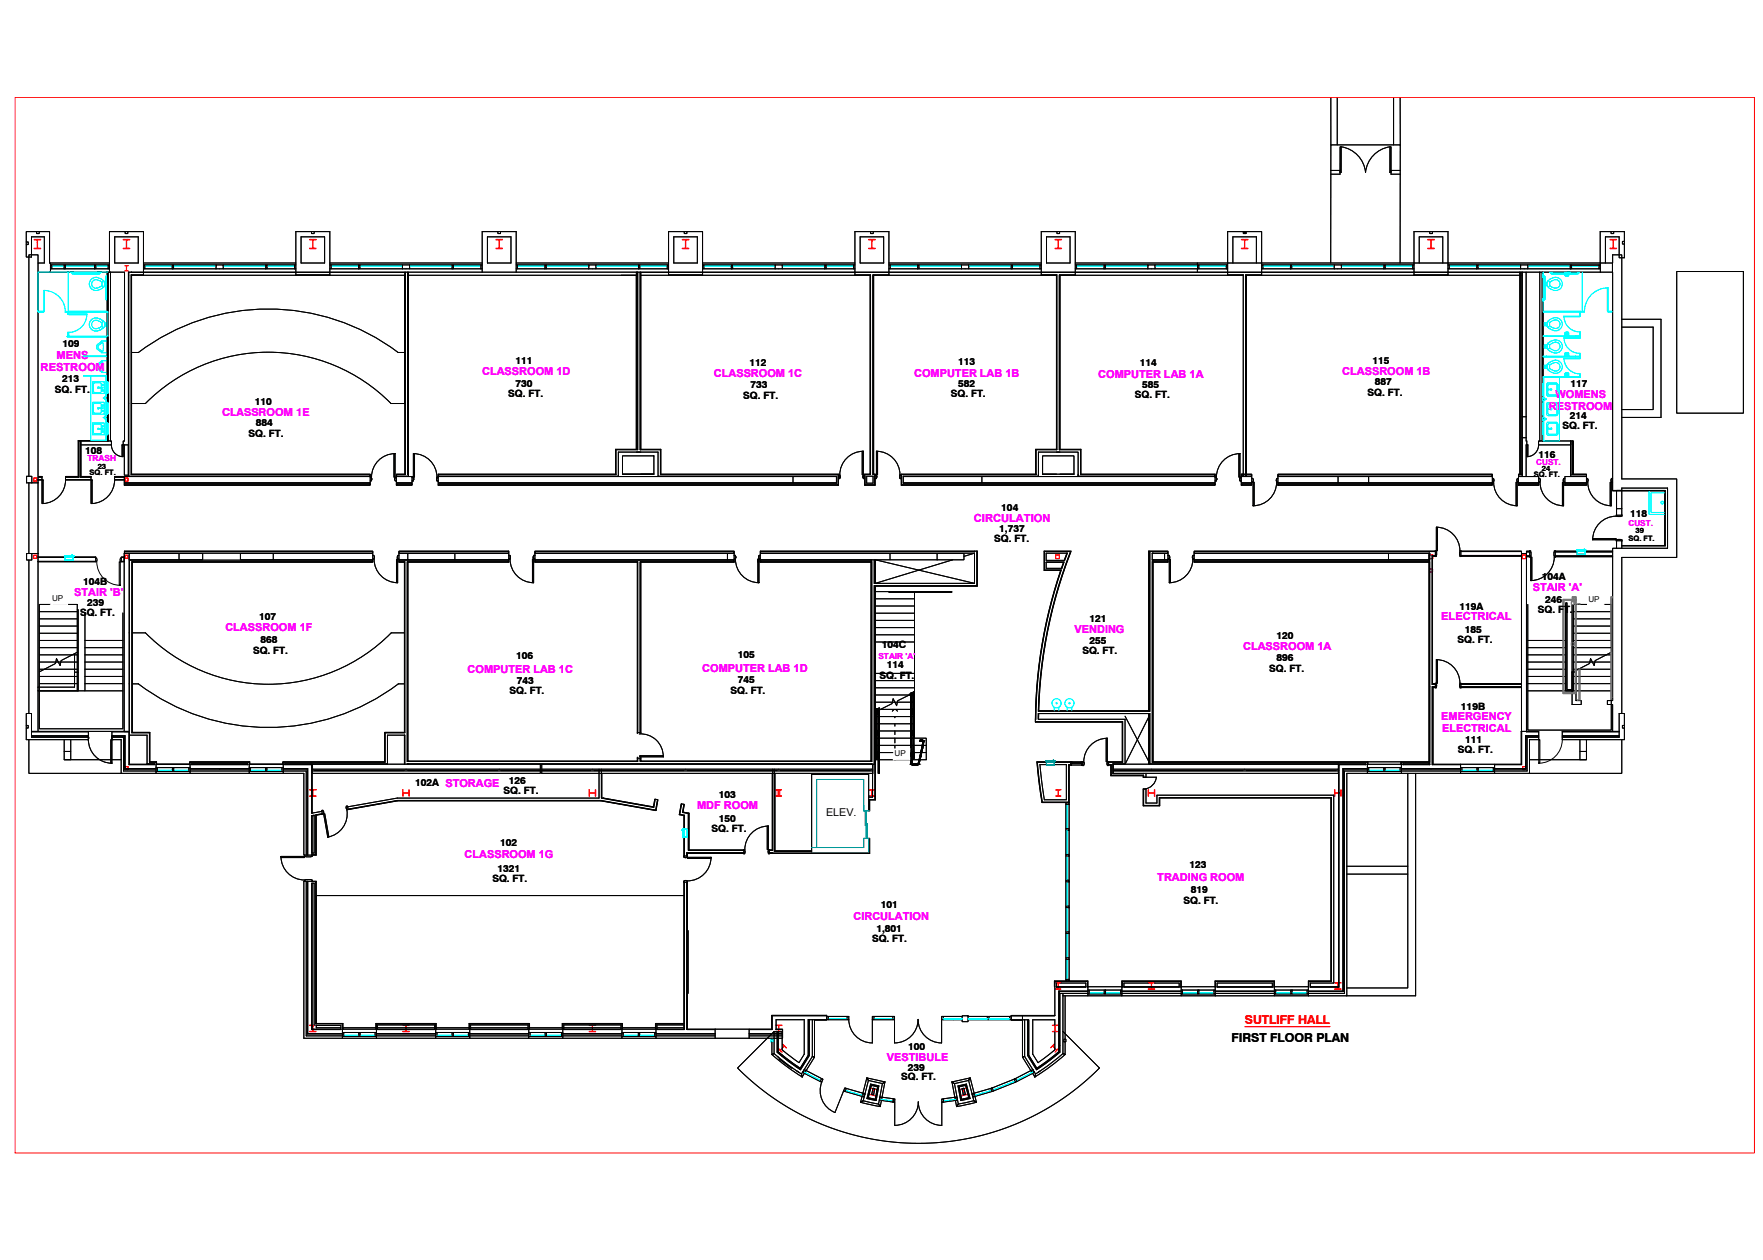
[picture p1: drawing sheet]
<svg xmlns="http://www.w3.org/2000/svg" width="1067mm" height="762mm" viewBox="0 0 1067 762" stroke-linecap="round" stroke-linejoin="round" font-family="sans-serif">
<!-- layer: 1ST-FL -->
<g fill="none" stroke="#000" stroke-width=".61">
<path d="M805 59v29M809 59v29M843 59v29M847 59v29M811 89h1v15h-1zM812 89a17 17 0 0 1 14 15M841 89a17 17 0 0 0-15 15M841 89h1v15h-1zM805 103h6v2h-6M847 103h-5v2h5M16 146v2M22 140v1h2v-1"/>
<path d="M22 140h-6v6h1v2h-1v7h3v-12h8v16h-4v6M22 140h2M23 159v-5h-6v134M24 140h6v19h1v6h-8M31 159h35M69 143h15v16h-15zM76 140h1M87 159h92M182 143h14v16h-14zM189 140h1M200 159h92M295 143h14v16h-14z"/>
<path d="M301 140h2M312 159h93M408 143h14v16h-14zM414 140h2M425 159h92M520 143h15v16h-15zM527 140h1M538 159h92M630 140h10v1h1v-1h10M630 140h11M630 140v25M633 143h14v16h-14z"/>
<path d="M640 140v1h1v-1h10M651 140v25M651 159h325M725 159v1h-26M746 159v-16h14v16M752 141h2M752 140h2M805 159v-71h42v71M856 140h9v1h2v-1h9M856 140h9v1h2v-1M856 140v25M859 159v-16h14v16"/>
<path d="M865 140h11M876 140v25M968 159v-19h7v1h1v-1h7v6h-1v2h1v8h-3v-13h-9v16M968 159v6M975 140h1M983 146v2M23 165v123M31 165h44v102v2h3v-104h167M31 160v3M31 163h8M31 160h8M31 161h.1"/>
<path d="M39 160h1v3h-1zM39 161h.1M40 163h17M40 160h17M40 161h.1M57 160h1v3h-1zM57 161h.1M58 163h8M58 160h7M58 161h.1M65 165v102M65 165v66"/>
<path d="M65 161h.1M66 165v-25h10v1h1v-1h10v25M66 160h-1v3M67 165v102M78 166h.1M78 165v123h146v-1h-144v-121h7v-1h-7M79 165h1M80 165h.1M87 166h-8v121h145M87 160h1v3h-1M87 166h92M87 165h92"/>
<path d="M88 163h16M88 160h16M88 161h.1M104 160h1v3h-1zM104 161h.1M105 163h28M105 160h26M105 161h.1M131 163v-3h4v3h-2M131 161h.1M135 163h26M135 160h26"/>
<path d="M135 161h.1M161 160h1v3h-1zM161 161h.1M162 163h17M162 160h16M162 161h.1M178 161h.1M179 165v-25h10v1h1v-1h10v25M179 165h21v1h-21zM179 160h-1v3M179 166h21M200 160v3"/>
<path d="M200 166h45M200 165h45M200 163h17M200 160h17M200 161h.1M217 160h1v3h-1zM217 161h.1M218 163h28M218 160h26M218 161h.1M244 163v-3h4v3h-2M244 161h.1"/>
<path d="M245 166v78h-8a104 104 0 0 0-149 0h-8M245 165v122h-5M247 165v122M247 165h-2v122h-5v1h7M247 166h138M248 163h26M248 160h26M248 161h.1M274 160v3zM274 161h.1M274 163h18M274 160h17"/>
<path d="M291 161h.1M292 165v-25h9v1h2v-1h9v25M292 160h-1v3M312 160h1v3h-1M313 163h17M313 160h17M313 161h.1M330 160h1v3h-1zM330 161h.1M331 163h30v-3h-5v3M331 160h25M331 161h.1"/>
<path d="M356 161h.1M361 163h25M361 160h25M361 161h.1M385 166h.1M385 165h-138v123h2v4h-9v-4h7M385 165h1M385 165v107M386 165h2v1M386 165v107h-14v15M386 165v107h-13v15h-108M386 160h1v3h-1z"/>
<path d="M386 161h.1M387 163h18M387 160h17M387 161h.1M387 165v107h13v15h107M388 165v107h12v15M388 165h532M388 165h17M404 161h.1M405 165v-25h9v1h2v-1h9v25M405 166v-1h20v1M405 160h-1v3"/>
<path d="M405 166h20M425 160h1v3h-1M425 165h92M426 163h17M426 160h17M426 161h.1M443 160v3zM443 161h.1M443 163h30v-3h-4v3M443 160h26M469 161h.1M473 163h26"/>
<path d="M473 160h26M473 161h.1M499 160h1v3h-1zM499 161h.1M500 163h17M500 160h17M500 161h.1M517 161h.1M517 165v-25h10v1h1v-1h10v25M517 166h10v121h-4M517 166v-1h21v1M517 160v3"/>
<path d="M528 166v121M538 166h-10v121h2M538 160h1v3h-1M538 165h92M539 163h16M539 160h16M539 161h.1M555 160h1v3h-1zM555 161h.1M556 163h30v-3h-4v3M556 160h26M556 161h.1"/>
<path d="M582 161h.1M586 163h26M586 160h26M586 161h.1M612 160h1v3h-1zM612 161h.1M613 163h17M613 160h16M613 161h.1M629 161h.1M630 166h10v106h-13v15h-82M630 166v-1h21v1"/>
<path d="M630 160h-1v3M641 166v106h13v15h81M651 160v3M651 166h-10v106M651 165h92M651 161h.1M651 163h17M651 160h17M668 160h1v3h-1zM668 161h.1M669 163h30v-3h-4v3M669 161h.1"/>
<path d="M669 160h26M695 161h.1M699 161h.1M699 163h26M725 163v2M725 160v3zM725 161h.1M725 163h18M725 160h17M742 161h.1M743 165v-25h9v1h2v-1h9v25M743 160h-1v3"/>
<path d="M743 166v-1h20v1M743 166h9M752 166v121h-1v1h6v-1h-5v1M752 166h-111v106h13v15M754 166v122M763 160h1v3h-1M763 166h-9v122M763 165h93M764 163h17M764 160h17M764 161h.1M781 160h1v3h-1z"/>
<path d="M781 161h.1M782 163h27M782 160h25M782 161h.1M807 163v-3h5v3h-2M807 161h.1M812 163h25M812 160h25M812 161h.1M837 160h1v3h-1zM837 161h.1M838 163h18"/>
<path d="M838 160h17M838 161h.1M855 161h.1M856 165h20v1h-20zM856 160h-1v3M856 166h-102v122M856 166h20M876 160h1v3h-1M876 166h44M876 165h44M877 163h17M877 160h17"/>
<path d="M877 161h.1M894 160v3zM894 161h.1M894 163h28M894 160h26M920 165v122h-1v1h2M920 165h1v122M920 165v122h-1M920 163v-3h4v3h-2M920 161h.1M921 166h.1M921 165h.1"/>
<path d="M921 165h2v87M921 165v123M923 165h9M924 163h26M924 160h26M924 161h.1M932 165h2v102M932 165v102M933 165v102M934 165h42M950 160h1v3h-1zM950 161h.1"/>
<path d="M951 161h17M951 160h17M968 163h.1M968 160v3h-17M976 165v-11h5v136h34v47h-34v94M976 165v132h31v33h-26M1015 164h40v86h-40zM981 198h19v50h-19M981 193h24v59h-24M78 213h.1M241 213h4M241 213a131 131 0 0 0-157 0h-4"/>
<path d="M65 238v5M65 250v6M78 244h.1M921 252h2M923 252v36M47 267l19-1h-19v22M48 267v21M48 267v22h-8M49 267v22h6M49 267v21h6v2h-15v-2h7M65 263v4M66 267h1"/>
<path d="M67 267v2h-18M67 269a7 7 0 0 0 7 7M74 269h1v7h-1zM75 269v18h3v-18M238 274h1v15h-1zM239 274a14 14 0 0 0-14 15M250 274h1v15h-1zM250 274a14 14 0 0 1 14 15M377 276h19v11h-19zM388 272v-106h139v121h-4v6h7v-6h-1v-121h110v106h-12v15M522 273v14zM522 273a14 14 0 0 0-14 14"/>
<path d="M530 273h1v14h-1zM530 273a14 14 0 0 1 15 14M631 276h19v11h-19zM639 273h2M750 274v15zM750 274a14 14 0 0 0-14 15M921 265h2M924 269h1v7h-1zM931 269a7 7 0 0 1-6 7M932 267h-1v2h19v-2M932 267h18M950 267h2v20"/>
<path d="M950 267v21h10v-1h-8M951 267l-1 20M952 267v20h8M952 267v20M17 292v43M19 292v-4h-3v4h7M23 290h2M23 288h2v2h-2M23 288h2M25 290h1v15h-1zM25 289h-2v153M40 288h8"/>
<path d="M40 290h15M40 290a14 14 0 0 1-14 15M47 288h1M49 288h6M55 290h1v15h-1zM69 288h6M69 290h6M69 289h6M69 290a14 14 0 0 1-13 15M75 288h149v4h-149zM75 288h-6v2h6M75 292h149v1h-149z"/>
<path d="M224 293h-149M224 289h1v2h-1M240 292h9v1h-9zM240 293h9M240 289h-1v2h1M249 289h1v2h-1M265 289h-1v2h1M265 288h215M373 287h-108v5h215M377 287h19M400 287h107v6h-242v-1h241v-4h-108v-15h-24v15h-109M506 288h-26v4h26"/>
<path d="M507 288v5h-242M507 287h1v1v1h-1M523 288v5h6l1-5M523 287h-1v1v1h1M524 288h4v4h-4zM530 287l1 1-1 1M545 288l1 5h189M545 287l-1 1 1 1M547 288h47M594 288h141v4h-141M594 288v4h-47M627 287h-82v6h190v-1h-188v-4h81v-15h24v15"/>
<path d="M652 287v1M654 287h81v1h-83M735 289h1v2h-1M751 289h-1v2h1M751 287h6M751 292h6v1h-6zM751 293h6M752 288h-1v4h6v-4h-3M752 288h2M752 287v1M757 289h1v1v2h-1M758 292h1v14h-1z"/>
<path d="M772 292a14 14 0 0 1-14 14M773 289h-1v1v2h1M773 287h130v1h-130zM773 287h130M773 292h130v1h-130zM773 293h130M810 292v-4h-37v4h55M810 288h18M828 288h75v4h-75M828 288v4M903 289h1v1v2h-1M904 292a14 14 0 0 0 14 14"/>
<path d="M917 292h1v14h-1zM919 289h-1v1v2h1M919 292h12v1h-12zM919 293h12M921 287h.1M921 288h-2v4h12v-4h-8M921 288h2M931 289h1v1v2h-1M932 292a14 14 0 0 0 14 14M945 292h1v14h-1zM947 288h13v4h-13zM947 292h13v1h-13z"/>
<path d="M947 289h-1v1v2h1M947 293h13M950 287h.1M952 287h.1M960 289h1v1v2h-1M961 292a14 14 0 0 0 14 14M974 292h1v14h-1zM976 289h-1v1v2h1M976 297h32v33h-27M981 297v-2h28v37h-31M869 319h1v14h-1zM869 319a14 14 0 0 1 14 14"/>
<path d="M978 312a14 14 0 0 0-14 14M978 308v-11h3v11M978 308h3v4h-3zM978 311v1h1h3l-1-1M17 339v92h-1v8h1v1h-1v7M19 335v4h-3v-4h7M23 337h17v2h4v-2h14v3h-35M23 337h17M23 339h35M44 337h14M58 337h1v1v2h-1M59 340a14 14 0 0 0 14 14"/>
<path d="M72 340h1v14h-1zM73 337h2v3h-2zM73 337h2M73 339h2M74 337h-1v1v2h1M75 333h151v2h-151zM75 334h151M78 335v107h-3v-107h33M78 339h30M108 335h15v4h-15zM145 335h20v4h-20zM165 335h61v4h-61"/>
<path d="M226 339l-146 1v103h10v18h4v1M226 336l1 1-1 1M226 338a14 14 0 0 0 15 14M240 338h1v14h-1zM241 333h67v2h-67zM241 334h67M241 339l4 1v103h-12v18h-62v7M241 336l-1 1 1 1M246 340v121h140v-3M247 335h-6v4h6M247 335h28v4h-28zM275 335h33v4h-33"/>
<path d="M308 336h1v1v1h-1M308 339l-61 1v121M309 338a14 14 0 0 0 14 14M322 340v-2h1v2M322 338h1v14h-1zM324 336h-1v1v1h1M324 335h116v4h-116zM324 333h120v2h-120zM324 334h120M324 339l62 1v103M387 340v103M440 335h4v4h-4"/>
<path d="M444 339l-56 1v103M444 336h1v1v1h-1M445 338a14 14 0 0 0 14 14M459 340v-2v2M459 338v14zM460 339l68 1v121h-140v-3M460 336h-1v1v1h1M527 339h-67v1h67v120h-139v-2M527 339h.1M527 340v121M528 339h-1M529 339v14h61"/>
<path d="M529 339v14M530 339v14M530 339l60 14M539 335h-79v4h79M539 335v4h28M539 335h28M567 335h16v4h-16zM577 339l-47 14M590 333l-130 1M590 335h-130v-2h131v21h-61v130h-4v6M590 335v18M590 335l-7 1"/>
<path d="M591 333v21h-62v108M633 340h11l-1 4h-10zM633 335h13l-2 4h-11zM646 335l-2 4M695 333v97M696 334v96h-68a286 286 0 0 1 20-96h-16v11h10a297 297 0 0 0-15 90M697 335h10v4h-9M697 339h1M697 335h.1M697 339h.1M697 340v121M698 335h9v-2h-12v97h-66a285 285 0 0 1 19-97h-16v12h10a288 288 0 0 0-15 90"/>
<path d="M698 339h9v1h-9v121h167v-121h-142v-1h142M698 335h.1M698 339h.1M698 335h-1v4h1M705 335v4M707 334h-11v96M707 339l-10 1v121h130v1M707 336h1v1v1h-1M708 338v14zM722 338a14 14 0 0 1-14 14M723 339l142 1v121h-17v1M723 336h-1v1v1h1"/>
<path d="M840 335h-117v4h117M865 335v4M865 340v4M865 338v-3h-142v-2h146v3h-2v8M865 335h-25v4h25v-1M865 339h.1M867 336h2M868 333h1v1v3l-1-1M869 334h-146M869 336h-2v78h2M884 334h37M884 336h37"/>
<path d="M884 333h-1v1v3l1-1M921 335v127h-17v6h22M921 335v-2h-37v3h37M921 335h3M924 335v-2h2v4h-2M924 335v108h7M924 334h2M924 336h2M925 333h1v1v3h-1M926 337h1v14h-1zM941 337a14 14 0 0 1-15 14M941 334h13"/>
<path d="M941 336h35M941 333h-1v1v3h1M959 334h17M964 326h14h-14zM976 333h-17v2h-5v-2h-13v4h35M976 333v91h-3v2h3v16M978 332h-2v1M978 327v-1h1h3l-1 1M981 330v-3h-3v5M981 330v2M529 354v108M529 354v130h-3"/>
<path d="M530 358h23v61M538 358h38zM633 340h11l-2 4M865 346v69M867 346v67h2v3h-2v46h37M24 379h23M24 374h23M24 370h23M47 369v38M51 371v47h-4v-52h-23v75h50v-70M530 362h23M530 366h23"/>
<path d="M530 371h23M530 375h23M530 380h23M924 366v76h51v-19M947 366v52h5v-12M951 366v40M952 366v52h-5v-53h1v52h3v-10v19h6v-2h-3v-17l-3-1M952 379h1M952 374h1M952 370h1M953 366h.1M954 366h21v28l-10 6v2l-3-4v3l-8 4"/>
<path d="M954 379h21M954 374h21M954 370h21M24 396h23M24 387h23M24 392h23M24 383h23M45 395v12M47 394l-10 6-1 2-2-4v3l-10 5M51 387h23M51 392h23M51 396h23"/>
<path d="M78 383h.1M80 383h8a104 104 0 0 0 149 0h8M530 384h23M530 388h23M869 399h1v14h-1zM869 399a14 14 0 0 1 14 14M924 387h23M924 392h23M924 396h23M952 387h1M952 392h1M952 396h1"/>
<path d="M952 383h1M954 387h21M954 392h21M954 396h21M954 383h21M23 416h22v-9h2v11h-24M24 405h23M24 400h23M24 409h23M24 413h23M51 400h23M51 405h23"/>
<path d="M51 409h23M51 413h23M51 418h23M78 414h.1M80 414h4a131 131 0 0 0 157 0h4M530 407h23M530 412h23M530 416h23M551 420l-8 4v3l-3-4v3l-8 3M551 419h1v43h4l2-14h-1h2l-3 14h-1h-3h-1zM553 418v41zM553 419v27h7v13h-3"/>
<path d="M553 419l-1 1M865 416v45M867 414h2M868 413h1v1v2h-1M869 416h-2v46M869 415h-2v47h17M884 414h37M884 416h37M884 415h37M884 413h-1v1v2h1M921 413h-37v3h37M924 400h23"/>
<path d="M924 405h23M924 409h23M924 413h23M924 418h23M951 406h1M952 400h1M952 405h1M952 409h23M952 413h23M952 418h23M953 406h-1M954 405v2"/>
<path d="M954 400h21M954 405h21M16 439v1M530 425h21M530 420h21M530 429h1M530 433h1M530 438h1M530 429h.1M530 431v1zM530 431h.1M530 431v1"/>
<path d="M530 429l1 30zM531 429h.1M531 432h.1M531 431v1M531 431v1zM531 430h1zM531 430l1 1zM531 430h.1M531 431h.1M531 429v1zM531 428h1v40h-1zM531 430l-1 1"/>
<path d="M532 430h.1M532 429h19M532 433h19M532 438h19M532 429h-1v1l-1-1v2h1h1M532 429v2M541 429l-1 1M541 433v1M541 438v1M542 429l1 1M551 429v2M551 429h1v1l1-1v2h-1h-1"/>
<path d="M551 430h2zM551 430h.1M552 430h.1M552 430v1zM552 420h1M552 425h1M552 429h1M552 433h1M552 438h1M552 429h.1M552 431h.1M552 429v1z"/>
<path d="M552 431v1zM552 429h1zM552 431h1v1zM553 429h.1M553 431v1M553 432h.1M553 431h.1M553 431v1zM627 436h52v25h-8M627 435v2h52v24h-8M628 435v-3h68v30M628 435h53v27h-8v6h19"/>
<path d="M628 432v3M681 433l15 29M695 432v30h131h-16v132M695 432v30M695 433l-14 29M696 432v30M981 431h2v8M981 431h-1v15h-35M983 439h-1v1h1v7h-38M983 439v1M16 447h37M17 447v21h56"/>
<path d="M19 442h49M19 443h34M19 445h34M39 454h4v5h-4M39 447v12h34M43 447v7M53 445l1 1-1 1M53 446h-34v-15h-3v8h1v1h-1v7M53 442v5M53 447a14 14 0 0 0 15 15M67 447h1v15h-1zM68 445h7v20h19"/>
<path d="M68 443h10v19h15h-4M68 446h7v20h19M68 445h8v20h18M69 445h-1l-1 1 1 1h1M78 442h-10v5h5v21M78 445h11v17M245 445v17M386 458v2h-139v-120h61v-1h-67v1h4v103h-12v18h-62v1M386 444v-104h-62v-1h120v1h-56v104M386 443h2M386 458h2M387 444a14 14 0 0 1 14 14"/>
<path d="M387 457h14v1h-14zM387 458v3M530 442h1M530 446h1M530 451h1M530 455h1M530 459h1M530 442v2h1h1M530 442h1v1l1-1M530 455h.1M530 457v1zM530 442h.1"/>
<path d="M530 444v1zM530 457h.1M530 444h.1M530 444v1M530 457v1M531 455h.1M531 458h.1M531 442h.1M531 445h.1M531 444v1M531 457v1M531 457v1z"/>
<path d="M531 444v1zM531 443h1M531 443h.1M531 456h1zM531 456l1 1zM531 443h1zM531 443l1 1zM531 456h.1M531 457h.1M531 444h.1M531 455v1zM531 442v1z"/>
<path d="M532 456h.1M532 443h.1M532 456h-1M532 443h-1M532 442h19M532 446h19M532 451h19M532 455h19M532 459h19M532 455h-1v1l-1-1v2h1h1M532 442v2M532 455v2"/>
<path d="M541 442v2M541 446v3M541 451v3M541 455v4M551 442v2M551 455v2M551 455h1v1l1-1v2h-1h-1M551 442h1v1l1-1M551 456l2 1zM551 443h2M551 456h.1M551 443h.1"/>
<path d="M552 456h.1M552 456v1zM552 443h.1M552 443v1zM552 442h1M552 446h1M552 451h6M552 455h5M552 459h4M552 455h.1M552 458h.1M552 442h.1"/>
<path d="M552 445h.1M552 457h.1M552 444h.1M552 455v1zM552 457v1zM552 442v1zM552 444v1zM552 455h1zM552 458l1-1v1zM552 442h1zM552 445l1-1v1zM553 442h.1"/>
<path d="M553 444v1M553 455h.1M553 457v1M553 458h.1M553 445h.1M553 457h.1M553 444h.1M553 457v1zM553 444v1zM553 442v2h-1h-1M558 455h2M559 451h1"/>
<path d="M669 446h1v15h-1zM670 446a14 14 0 0 0-14 15M921 442h10v5h-5v21M921 443v19h-17M931 447h1v15h-1zM931 445h-8v20h-19M931 446h-7v20h-20M945 443h35M945 445h35M945 447a14 14 0 0 1-14 15M956 447v7M960 454h-4v5h4"/>
<path d="M960 447v12h-34M980 442h-35v5M981 447v21h-55M89 462h4h-15v-123h148v1h-146v103h11v18h4v1M94 462v6h-21M94 464h1v3h-1M94 462h21M94 468h21M95 464h9M95 467h9M95 466h.1M104 464h1v3h-1z"/>
<path d="M104 466h.1M105 464h9M105 467h9M105 466h.1M114 466h.1M115 462v-1h36v1M115 464h-1v3h1M115 465h36M115 466h36M116 462h34M116 462h34h-34zM151 468h33v49h7v-24l4-1v-1"/>
<path d="M151 462v6h-36M151 464h1v3h-1M151 462h20M151 462v-1h-36v7M152 464h9M152 467h9M152 466h.1M161 464h1v3h-1zM161 466h.1M162 464h9M162 467h9M162 466h.1"/>
<path d="M171 466h.1M171 464v3M171 466h14v51M171 465h15v52M189 478v3M189 462h-17h17v16M189 465h138M190 466h55M234 462h-62h17v16M234 462v-17h11v17M245 462h-56v4M245 462h82v6h-138v-2h138"/>
<path d="M247 462h.1M247 466h54M247 462h281M247 462h-1M303 466h24M328 465h200M328 466h29M328 466h200M359 466h55M362 465v18h-122l-30 5 1 2 30-6h123l33 6 1-6-2-1-1 5-30-5M364 465v18M364 468v15"/>
<path d="M416 466h54M467 468v46h-1v2h60M468 465v49h-2M469 465v50h22M469 468v47h22M472 466h55M527 462h.1M528 462v16M528 478v3M528 462v6h-200v-6h202M627 461h6v1h-4l3 22h13v-22h-7v-1h10v2h-1v22h-16zM633 461h-5l3 24h16v-23h1"/>
<path d="M638 461h10M648 461v2M648 463h7M648 461h1v1h-1zM648 461h7M649 461h5M654 461h1v1h-1zM655 461v2M655 461h1v2h-1zM671 461v2h1v6h20v1h8a8 8 0 0 1-7 7M671 461h-1v2h1M671 462h1v7h20v1"/>
<path d="M674 466h78M674 465h136M692 468h.1M692 477v10h10v-5h104v112h-14v3M693 468v2M754 466h54M810 466v-4h-136v6h136v-2h-136M826 462h-16v132M827 462v6h-12v134M827 466h-13v135h-22M827 465h-14v134h-21M827 465h-14v135h-21"/>
<path d="M827 462h21M827 468h21M827 464h10M828 461v1M828 464v3h-1M828 467h9M837 464h1v3h-1zM838 464h9M838 467h9M848 461v1M848 462v6h36v-6M848 464h-1v3h1"/>
<path d="M848 465h36M848 466h36M849 462h16h-16zM852 468v129h-37M857 468v134h-86M865 462h-16M865 462h.1M884 468h20M884 464h10M885 464v3h-1M885 467h9M894 464v3z"/>
<path d="M894 464h10M894 467h10M904 464v3M189 482v10M189 493h1v23h-1zM190 493h-1v23M195 491v-1l1 1v1h-1M195 491l-6 1M195 492l-4 1v24h-2M196 492h1l2 14h-1zM210 490a14 14 0 0 1-12 16M210 488v-1l-1 1 1 2h1"/>
<path d="M364 483h1M365 483l31 5v-5M398 484l-1 6-33-6h-123l-30 5M412 486l-1 7h3v8M414 486l-1 5 4 1M416 492v22M417 492v22h33M464 500h1v14h-1zM465 500a14 14 0 0 0-14 14M526 490v-22h-35v48M526 484v6M528 482h-2"/>
<path d="M645 485h2v1h-2zM645 486v15M647 486v15M170 518a14 14 0 0 0 14 14M170 518h14v1h-14zM184 517v1h1h3h1v-1M414 518v1l2-1M414 506v12M416 518h14v1h-14zM430 518a14 14 0 0 1-14 15M450 514h1v1v1h-1M450 514h-33v-22l-4-1 1-5h-2l-1 7h3v8h2v5h-2v12"/>
<path d="M450 514v2h-34v2h-2M450 516h-34v2M466 516h2M466 514h-1v1v1h1M491 513h32v-6h3v9M526 507v9h-35M526 507v9h-60M526 507v9M645 501h2v1h-2zM645 517h2v1h-2zM645 502v15M645 518v14"/>
<path d="M647 502v15M647 518v14M184 533v-1h1h3h1v1M185 533v93h22M186 533v92h21M189 533h2v86h16v3M189 534v86M414 534v85h-17v9M414 534v-1v-1l2 1v1M414 534h2M414 534v85h-17v3M416 534v89"/>
<path d="M416 534v89h17M416 534v88h37M645 532h2v1h-2zM645 533v15M647 533v15M815 529h37M815 524h37M414 542h-223v77M645 548h2v1h-2zM645 549v15M647 549v15M416 563v38"/>
<path d="M645 579h2v1h-2zM645 564h2v1h-2zM645 565v14M647 565v14M638 597v-4h20v9h-15M639 597h18M641 599v37l-14 10-5-8v-21M641 600h17M642 595h15v2h-18v-2M645 592h2v1h-2zM645 580v12M647 580v12"/>
<path d="M658 599h-17v37l-14 10-4-8v-21h-3M658 599h1v2h-1M658 597h21M658 597v-3h-20v20M659 599h9M668 599h1v2h-1zM669 599h9M679 593h36v9h-36zM679 599h-1v2h1M679 597v-3h36v3M679 599h36M679 600h36"/>
<path d="M680 597h34M695 595h-15v2h34v-2h-15M715 597h20M715 599h10M716 599v2h-1M725 599v2zM725 599h10M735 597v-4h36v9h-36M735 599v2M735 597h.1M735 599h36M735 600h36"/>
<path d="M736 597h34M736 595h34v2h-34zM771 597h21M771 597v-3h-36v8M771 599h10M772 599v2h-1M781 599h1v2h-1zM782 599h9M792 599h-1v2h1M810 595v2h-17M810 595v2h-17v-2h14v-114h-107v5h-7v-9h-1v10h10v-4h103v110h-13v9M189 620v-86h1v86"/>
<path d="M191 619v-86h-7v95h23v-6M191 619h17v3M228 620h35v3h-35zM284 619h36v3h-36zM341 620h35v3h-35zM398 620h16v3h-16zM414 620v2h-16M489 617v21l-5 8-13-10v-12M490 617v21l-6 9-11-8M492 617v22M493 617h7v-3h-33v8h-14v6M493 617v22h-1"/>
<path d="M500 617h-11v21l-5 8-11-8M500 615h1v2h-1zM500 614h-33v9h-14M501 617h12M501 615h12M513 615h1v2h-1zM514 616a14 14 0 0 0 14 15v-15M528 615h1v2h-1zM529 617h11M529 615h11M540 615h1v2h-1zM541 616v15a14 14 0 0 0 15-15 14 14 0 0 0 14 15v-15"/>
<path d="M570 615h1v2h-1zM571 617h11M571 615h11M582 614h4v4h-4zM586 617h11M586 615h11M597 615h1v2h-1zM598 617h13M598 615h13M611 615h1v2h-1zM612 617h8M619 617v22h1"/>
<path d="M620 617v22M638 614h-26v3h7v-3v3M638 620v-3h-13v21l3 5 10-8v-11M638 614h-26M641 601h17M641 601v35l-14 11-5-9v-21M643 601v36M644 602v26M658 602h21M659 601h9M659 600v1M668 600v1"/>
<path d="M669 601h9M669 600v1M678 600v1M679 601h36M715 602h20M716 601h9M725 601h10M735 601h36M772 601h9M782 601h9M189 620v3h17v-3h-15v2h15M189 620v2h17"/>
<path d="M207 622h20M207 628h21M207 624h10M208 622h19M208 624v3h-1M208 627h9M217 624h1v3h-1zM218 624h9M218 627h9M228 624h-1v3h1M228 622l-1-3h37v3M228 626h36"/>
<path d="M228 625h36M228 622h35M264 622v6h-36M264 622v-3h-36v9M264 622h20M264 628h20M264 624h10M264 624v3M264 627h10M274 624v3zM274 624h9M274 627h9"/>
<path d="M284 624h-1v3h1M284 626h36M284 623h36M284 625h36M285 622h35M285 622v-2h35v2M320 622v6h-36v-9h36v3M320 628h21M320 624h10M320 622h20M321 624v3h-1M321 627h9"/>
<path d="M330 624h1v3h-1zM331 624h9M331 627h9M340 622v-3h36v3M341 624h-1v3h1M341 626h35M341 625h35M341 622h35M376 622v6h-35M376 622h21M376 628h77M376 624h10"/>
<path d="M377 622v-3h-37l1 9M377 622h20M377 624v3h-1M377 627h9M386 624h1v3h-1zM387 624h9M387 627h9M397 624h-1v3h1M397 626h36M397 625h36M398 622h16M433 622v6"/>
<path d="M453 626h21M453 625h21M467 630v8l1-1-1 1 10 7 8 6M467 628h.1M468 624l-22 22a154 154 0 0 0 219 0l-22-22M470 622h4v6h-21M470 624v12l3 3M471 639h.1M471 624v12l2 2M472 640h-1l8 6M473 634v-10h-5v13l17 13M474 623h-4v-6h17v21l-4 5-10-8v-1"/>
<path d="M492 639h1l-6 10M492 639l-7 11M620 639h-1l5 10M643 637l1 1M643 637l-8 7-8 6-7-11M644 628h1v2h-1zM644 630v8l-1-1M645 638l-10 7-9 6M482 648l1 1M485 650v1M487 647h1l-1 2h-1zM487 649l9 5"/>
<path d="M487 649l-2 2M488 647l10 5M497 652l1 1-1 1h-1zM497 654a14 14 0 0 0 8 19l6-13M511 658h1l-1 2zM512 658l10 3M527 656l5 1-2 9-5-2zM527 656l4 1-1 8-5-1zM528 659l-1 3h1M528 658l1 1M529 659v3h-1M534 655l-9-2-3 13"/>
<path d="M534 655l-2 13M535 654l-10-2v1v-1l-3 10M535 654l-1 1M535 654l-2 11M576 654l2 1M576 654l2 11M580 657l5-1 2 8-6 2zM580 657l4-1 3 8-5 1zM582 659l1 3M583 658l-1 1M583 659l1 3M586 653l-8 2 2 13"/>
<path d="M586 653l1-1-11 2M586 653l3 13M586 653l1-1 3 10M600 658l1 2h-1zM600 658l-11 3M614 653l1-1v2h-1zM614 652l-14 6M614 654l-13 6M624 647l-10 6M624 647h1l1 2h-1zM625 649l1 2M625 649l-10 5"/>
<path d="M627 650l-1 1zM629 648l-1 1M511 660l11 3M522 663l-1 4 1-1M522 666l10 2M522 666l-1 1 12 2-1-1M522 661l1 1v1h-1zM532 663h1v2h-1zM533 665l7 1M533 665v4l-1-1M534 664h7M540 665v1"/>
<path d="M541 665h1l-1 2-1-1zM541 666v15a14 14 0 0 0 15-15 14 14 0 0 0 14 15v-15M570 665h1v2h-1zM571 666h.1M578 664l-7 1M578 664l1-1v2h-1zM578 665l1 4 1-1M578 666h-7M582 665l4-1-2-8-4 1 2 8M588 662l1-1 1 2h-1zM589 666l2 1-12 2 1-1M589 666l-9 2"/>
<path d="M590 663l1 4-2-1M600 660l-10 3"/>
<circle cx="530" cy="429" r=".1"/>
<circle cx="532" cy="430" r=".1"/>
<circle cx="532" cy="431" r=".1"/>
<circle cx="532" cy="429" r=".1"/>
<circle cx="551" cy="429" r=".1"/>
<circle cx="551" cy="431" r=".1"/>
<circle cx="551" cy="430" r=".1"/>
<circle cx="553" cy="429" r=".1"/>
<circle cx="530" cy="456" r=".1"/>
<circle cx="530" cy="442" r=".1"/>
<circle cx="532" cy="456" r=".1"/>
<circle cx="532" cy="443" r=".1"/>
<circle cx="532" cy="444" r=".1"/>
<circle cx="532" cy="442" r=".1"/>
<circle cx="532" cy="457" r=".1"/>
<circle cx="551" cy="442" r=".1"/>
<circle cx="551" cy="456" r=".1"/>
<circle cx="551" cy="457" r=".1"/>
<circle cx="551" cy="444" r=".1"/>
<circle cx="551" cy="443" r=".1"/>
<circle cx="553" cy="456" r=".1"/>
<circle cx="553" cy="442" r=".1"/>
</g>
<!-- layer: COLUMN -->
<g fill="none" stroke="#f00" stroke-width=".61">
<path d="M21 145h4h-2v5h2h-4h2l-1-5zM23 145h-1M23 147h.1M25 145h-1M25 150h.1M75 145h.1M76 145h-1h4h-2v5h2h-4h1M76 145v5M77 145l-1 1M77 145h.1M78 150h-1M187 145h4h-2v5h2h-4h2v-5z"/>
<path d="M188 145h.1M189 145v1M190 145h.1M190 150h.1M301 145h.1M302 145l1 5M302 145v1M302 145h2h-4h2v5h-2h4h-2M303 145h-1M303 150h.1M414 145h-1M415 145v1"/>
<path d="M415 145h2h-4h2v5h-2h4h-2v-5M415 145h.1M416 145h-1M416 150h.1M527 145h-1M528 145v1M528 145h2h-4h2l-1 5h-1h4h-2v-5M528 145h.1M529 150h-1M638 145h4h-2l1 5h1h-4h2v-5zM639 145h.1M640 146h.1"/>
<path d="M641 145h.1M642 150h-1M751 145h4h-2v5h2h-4h2v-5zM752 145h.1M753 146h.1M754 145h.1M754 150h.1M864 145h4h-2v5h2h-4h2v-5zM865 145h.1M866 146h.1M867 145h.1M867 150h.1"/>
<path d="M974 150h.1M976 145v5M976 145h-2h4h-2v5h2h-4h2M976 146h.1M976 148h.1M978 145h.1M76 161h-1h3h-1v3M76 164h-1h3h-1M76 161v3M76 164h.1M20 290h.1M21 291h.1"/>
<path d="M21 289h.1M22 289h-2v2h2M22 289v2M22 290h.1M76 289v2M76 289h1v2h-1M76 289h.1M76 289h1l1 2h-2M20 337h.1M21 336h1M21 336l-1 2 2-1M22 336h-1"/>
<path d="M22 336h.1M22 336v1M76 336v1M76 336h1M76 336h.1M77 336v2l-1-1M639 336v2M639 336h2M639 336h.1M641 336v2h-2M865 336v2M865 338h2"/>
<path d="M865 336h2M865 336h.1M867 336h.1M867 336v2h-2M921 336v2M921 338h2M921 337h.1M921 336h2M921 336h.1M922 338h.1M922 336h.1M923 336h.1"/>
<path d="M923 336v2M865 344v2M865 344h2M865 346h2M865 344h2v2h-2M76 464v1M76 464h1M76 464h.1M77 464v1h-1M187 478h4h-2v3l2 1h-4l2-1v-3zM188 478h.1M244 478v1h3l1-1v4l-1-2h-3v2z"/>
<path d="M245 479l-1 1M246 479v1M248 478h-1M356 478l1 1h3v-1v4v-2h-3l-1 2zM357 479v1M359 479v1M360 478h.1M470 478h3zM470 478h3h-1v3l1 1h-3v-1v-3M471 478v3M471 478h.1M472 478h.1"/>
<path d="M526 478h3zM527 478h-1M528 478v3M639 478h3zM639 478h.1M640 478v3M695 478v1h3l1-1v4l-1-2h-3v2zM696 479v1M698 479l-1 1M699 478v1M808 478v1h3l1-1v4l-1-2h-3v2zM809 479l-1 1"/>
<path d="M810 479v1M812 478l-1 1M921 464v1M921 465h2M922 464h1M922 464h-1M922 465v1M922 464h.1M923 464h.1M923 464v1M190 481v1M244 480h.1"/>
<path d="M357 480h-1M470 481h1l2 1zM470 481v1M471 480h.1M526 481h2l1 1zM528 481v1M639 481h1l2 1zM641 481v1M695 480v1M808 480v1M639 598h1h2zM639 598h.1"/>
<path d="M640 595v3M640 595h.1M640 597h.1M641 595l1-1h-3l1 1M641 595h-1M641 594v1M695 594h4l-2 1v3h2h-4h2v-3zM696 594l-1 1M698 598h-1M808 594h4l-2 1v3h2h-4h1v-3zM808 594v1M810 598h.1"/>
<path d="M187 620h4h-2v4h2h-4h2v-4zM189 620h-1M244 620h4h-2v4h2h-4h2v-4zM247 620h.1M356 620h4h-1v4h1h-4h2v-4zM360 620h.1M469 620h4h-2v4h2h-4h2v-4zM473 620h-1M637 620h3h-2v4h2h-3l1-1v-3zM638 620h.1M640 620h.1M191 624h-1"/>
<path d="M245 624h.1M246 621h.1M246 623h.1M358 624h.1M359 621h-1M359 623h-1M471 634l1 1 2-2-2 2 1 1zM471 621h.1M472 635h.1M473 636h.1M474 633v-2l2 3M474 633h1"/>
<path d="M475 633l1 1M475 633h.1M476 634h.1M636 634l2-3zM637 633l2 2M637 633l2 2 2-1-3 2 1-1M638 621v1M639 634h.1M527 658l3 1h-1l-1 3 1 1-3-1h2l1-3zM581 659l3-1-1 1 1 3h1l-3 1 1-1v-3zM583 660h.1M528 662h.1"/>
<path d="M530 663h-1M582 662v1M583 661h.1"/>
</g>
<!-- layer: 1ST-FL -->
<g fill="#000" stroke="#000" stroke-width=".61">
<path d="M551 419h1zM531 428h1zM557 448h2z"/>
<path d="M551 419l1 43v-43zM551 419l1 43h-1z"/>
<path d="M551 419l1 43v-43zM551 419l1 43h-1z"/>
<path d="M530 429l1 30zM530 429l1 30z"/>
<path d="M530 429l1 30zM530 429l1 30z"/>
<path d="M531 428l1 40v-40zM531 428l1 40h-1z"/>
<path d="M531 428l1 40v-40zM531 428l1 40h-1z"/>
<path d="M553 418v41zM553 418v41zM553 418v41zM553 418v41z"/>
<path d="M557 457l-1 5 1-5zM557 457l-1 5z"/>
<path d="M557 457l-1 5 1-5zM557 457l-1 5z"/>
<path d="M558 453l-1 4 1-4zM558 453l-1 4z"/>
<path d="M558 453l-1 4 1-4zM558 453l-1 4z"/>
<path d="M557 448h1zM557 448h1z"/>
<path d="M557 448h1zM557 448h1z"/>
<path d="M557 448h2zM557 448h2z"/>
<path d="M557 448h2zM557 448h2z"/>
<path d="M557 448h2zM557 448h2z"/>
<path d="M557 448h2zM557 448h2z"/>
<path d="M557 448h2zM557 448h2z"/>
<path d="M557 448h2zM557 448h2z"/>
<path d="M557 448h2zM557 448h2z"/>
<path d="M557 448h2zM557 448h2z"/>
<path d="M557 448h2zM557 448h2zM557 448h2z"/>
<path d="M558 448h1zM558 448h1z"/>
<path d="M558 448h1zM558 448h1z"/>
<path d="M557 448h2zM557 448h2zM557 448h2z"/>
<path d="M558 448h1zM558 448h1z"/>
<path d="M558 448h1zM558 448h1z"/>
<path d="M558 448h1zM558 448h1z"/>
<path d="M558 448h1zM558 448h1z"/>
<path d="M558 448h1zM558 448h1z"/>
<path d="M558 448v5l1-5zM558 448v5z"/>
<path d="M558 448h1zM558 448h1z"/>
<path d="M558 448v5l1-5zM558 448v5z"/>
<path d="M551 462h1zM551 462h1z"/>
<path d="M551 462h1zM551 462h1z"/>
<path d="M551 462h1zM551 462h1z"/>
<path d="M551 462h1zM551 462h1z"/>
<path d="M551 462h1zM551 462h1z"/>
<path d="M551 462h1zM551 462h1z"/>
<path d="M551 462h2zM551 462h2z"/>
<path d="M551 462h2zM551 462h2z"/>
<path d="M551 462h4zM551 462h4z"/>
<path d="M551 462h4zM551 462h4z"/>
<path d="M552 462h4zM552 462h3z"/>
<path d="M552 462h4zM552 462h3z"/>
<path d="M552 462h4zM552 462h4z"/>
<path d="M552 462h4zM552 462h4z"/>
<path d="M552 462h4zM552 462h4z"/>
<path d="M552 462h4zM552 462h4z"/>
<path d="M552 462h4zM552 462h4z"/>
<path d="M552 462h4zM552 462h4z"/>
<path d="M551 462h5zM551 462h5z"/>
<path d="M551 462h5zM551 462h5z"/>
<path d="M551 462h5zM551 462h5z"/>
<path d="M551 462h5zM551 462h5z"/>
<path d="M551 462h5zM551 462h5z"/>
<path d="M551 462h5zM551 462h5z"/>
<path d="M551 462h5zM551 462h5z"/>
<path d="M551 462h5zM551 462h5z"/>
<path d="M551 462h5zM551 462h5z"/>
<path d="M551 462h5zM551 462h5z"/>
<path d="M551 462h5zM551 462h5z"/>
<path d="M551 462h5zM551 462h5z"/>
<path d="M555 462h1zM555 462h1z"/>
<path d="M555 462h1zM555 462h1z"/>
<path d="M551 462h5zM551 462h5zM551 462h5zM551 462h5z"/>
<path d="M555 462h1zM555 462h1z"/>
<path d="M555 462h1zM555 462h1z"/>
<path d="M551 462h5zM551 462h5zM551 462h5zM551 462h5z"/>
</g>
<!-- layer: B-EQUIPMENT -->
<g fill="none" stroke="#008ab8" stroke-width=".61">
<path d="M633 460h.1M633 460h1zM634 460h3M637 460h1zM637 460h.1M637 460h1M638 460h.1M633 460v1M633 461v2h5v-2v2h-5zM633 461h5M634 460h3zM638 460v1"/>
<path d="M523 487v3h1v9M524 490v17M524 498h1v9M526 490h-3v-19h-29v42M526 507v9h-35M526 507h-3v6h-32"/>
</g>
<!-- layer: B-FIXTURES -->
<g fill="none" stroke="#0ff" stroke-width=".61">
<path d="M27 176v12M41 165v23h24M43 165h1M43 165h.1M44 165h16M45 165h14v1h-14zM59 174h.1M60 165h1M60 165h.1M61 165l-1 1h-16l-1-1M61 169l1 1v1M62 169h-1a4 4 0 0 0-6 0 4 4 0 0 0 0 5 4 4 0 0 0 6 1h1"/>
<path d="M62 173l-3 1M62 171a5 5 0 0 0-6-1 2.6 2.6 0 0 0 0 3 2.6 2.6 0 0 0 3 1M62 171v2M62 173v1l-1 1M63 170v1M63 173h1M63 171h1M63 171v2M63 173v1M64 168v12zM64 171v1M65 167h-1v14h1"/>
<path d="M65 167v14M65 173h.1M65 171h.1M65 172h.1M65 165h-42v23M934 166v2zM934 167v-2v23M934 167h1v14l-1 1v-1v-14zM934 171h1M934 168h1v12h-1zM935 172h.1M935 171v1h-1"/>
<path d="M935 171h-1v2h1M935 173h1M935 171h1M935 171v1M936 173l1 1M936 171v2M937 170l-1 1M937 174l4 2M937 170l1 1M938 173l3 1M938 171a5 5 0 0 1 5-1 2.6 2.6 0 0 1 1 3 2.6 2.6 0 0 1-3 1M938 171v2"/>
<path d="M938 173l-1 1M938 165h1M938 169l-1 1M938 165l1 1h10M939 165h10M939 165h.1M940 165v1M941 174h.1M941 168a4 4 0 0 1 4 4 4 4 0 0 1-4 4M941 168l-3 1M947 166v1h2v-1M947 165h.1"/>
<path d="M947 165h1M947 165h2M947 166h2M947 167h2M948 165h.1M948 165h2M949 165v1M949 166h.1M949 166v1v-1M949 165h.1M950 165h.1M954 165v1h-5"/>
<path d="M954 165h2M955 165h-6M955 165v1h-6M955 165h.1M958 165v23M973 174v14zM973 174a14 14 0 0 0-14 14M23 189h3zM26 189l-3-1 3 1M27 188v-12a13 13 0 0 1 13 13M39 189h26h-23v1h-1v-1zM40 189h1h-1"/>
<path d="M40 188h1M41 189v1M41 188h24l-24 1h24v14M41 190h12zM53 190a11 11 0 0 1-12 11M59 194a2.6 2.6 0 0 0-4 2 2.6 2.6 0 0 0 4 3l3-2M59 194h.1M59 194l3 1M61 193l1 1v1M62 193h-1a4 4 0 0 0-6 0 4 4 0 0 0 0 6 4 4 0 0 0 6 0h1M62 197v1l-1 1M62 195v2"/>
<path d="M63 194v1M63 197h2M63 195h2M63 195v2M63 197v1M65 196h-1l1 1M934 180v2zM934 188h25v1h-25zM934 196h1M934 195v2M936 195h.1M936 195v2"/>
<path d="M937 194l1 1v2l-1 1M938 199l3 1M939 194l-1 1M941 194h-2M941 192a4 4 0 0 1 4 4 4 4 0 0 1-4 4M941 194h.1M941 192l-3 1-2 2h-2v2h2l2 2M941 193a2.7 2.7 0 0 1 3 4 2.7 2.7 0 0 1-5 1l-1-1M946 191a9 9 0 0 0 10 10M946 191l10 1zM956 189v2zM973 188h2v1h-2z"/>
<path d="M41 201h1v2h-1zM41 203v1h24M41 201h.1M41 201v3M41 201v2M42 203h23M61 219l-2 2v2l2 2M61 207l-2 2v2l2 2M62 213h-1h4M62 219l1 3-1 2M62 207l1 3-1 3M62 219l-3 2v1l3 2"/>
<path d="M62 207l-3 2v2l3 2M65 215h-14l14 1M65 218h-4v1h1M65 206h-4v1h1M934 203h2h-2zM934 215h2v1h-2zM934 209v2M934 209h1M934 210h1M936 203h17zM936 215l17 1zM936 209h.1"/>
<path d="M936 209v2M936 208l-2 1v2h2l2 2h3M937 208l1 1v1l-1 1M937 220l1 1v2l-1 1M938 210l3 2M939 208l-1 1M941 207l-2 1M941 219l-2 1M941 206a4 4 0 0 1 4 4 4 4 0 0 1-4 3M941 207a2.6 2.6 0 0 1 3 3 2.6 2.6 0 0 1-3 2M941 218a4 4 0 0 1 4 4 4 4 0 0 1-4 4M941 219a2.7 2.7 0 0 1 3 4 2.7 2.7 0 0 1-5 1l-1-1"/>
<path d="M941 207h.1M941 219h.1M941 206l-3 1-2 1M941 218l-3 1-2 2h-2v2h2l2 2 3 1M946 204a9 9 0 0 0 10 10M946 217a9 9 0 0 0 10 9M947 201v2zM947 214v1zM947 203h2v-2v2M947 215h2v-1v1M947 202h2M947 202v-1h2v1"/>
<path d="M947 215h2M947 215v-2h2v2M947 213h2M947 201h2M947 214h2M953 203h3h-3zM953 215h3v1h-3zM956 201v2zM956 214v2zM956 204h.1M956 216v1zM956 204h-10l10 1"/>
<path d="M956 217h-10h10M956 204v1M956 217h.1M55 228v38h9v-13M56 231h7v7h-7zM60 234h2zM61 232v2M61 235v2M61 232v-1l-4 1v5h4M62 224l-1 1h4M64 228v12M65 227h-14l14 1"/>
<path d="M65 240l-2 1h1l1 1M65 231v7zM934 232v7zM934 228h2h-2zM934 228v4M934 239v2M934 221v2M934 221h1M934 222h1M934 232v7M934 228v13M936 234v1"/>
<path d="M936 235l2 1zM936 228h17zM936 232h5h2v6l-1 1h-6zM936 221h.1M936 221v2M936 236v1M937 235v-2v-1h4l1 1v5v1h-5v-1v-2M939 220l-1 1M944 228v39h-10v-4M947 226v2zM947 228h2v-2v2M947 227h2"/>
<path d="M947 227v-1h2v1M947 226h2M953 228h3h-3zM956 226v2zM56 243h7v7h-7zM56 256h7v7h-7zM60 259h2zM60 247h2M61 245v2M61 247v2M61 257v2M61 260v2"/>
<path d="M61 245v-1h-4v5v1h4v-1M61 257v-1h-4v1v5h4M63 241h.1M63 252v1M64 242v10M64 253v13M65 252h-2v1h1h1M65 256v7zM65 243v7zM934 252l1 1 1 1h-2zM934 241h1l1 1h-2zM934 244v7z"/>
<path d="M934 256v7zM934 241v1M934 253v1M934 242v2M934 251v2M934 254v2M934 244v7M934 256v7M934 242v11M934 254v13M935 241v1M935 253v1"/>
<path d="M935 253h.1M936 241v1M936 253h.1M936 246v1M936 258h.1M936 247h2zM936 259h2zM936 244l5-1 2 1v6l-1 1h-6zM936 256l5-1 2 1v6l-1 1h-6zM936 248v1M936 259v2v-1M936 258v1"/>
<path d="M937 247v-2v-1h4l1 1v5v1h-5v-1v-2M937 259v-2v-1h4l1 1v5v1h-5v-1v-3M998 297v14h9M1007 298h-8v12h8M39 336v1M39 336h1h-1M39 336h.1M39 336l1 1-1-1M39 337v2h5v-2v2h-5zM39 337h5M40 337v2h4v-2v2h-4zM40 336h.1"/>
<path d="M40 336h4zM40 336h4M40 336h3M43 336h1zM43 336h.1M44 336h.1M44 336h-1M44 336v1zM45 336h-1h1M45 336h.1M45 336l-1 1M954 333h.1"/>
<path d="M954 333h1zM954 333v2h5v-2v2h-5zM954 333h5M955 333h.1M955 333h4zM955 333h3M958 333h1zM959 332h.1M959 332v1M959 333h.1M959 333h1M960 333h-1"/>
<path d="M638 428v2M641 428v2M646 428v2M649 428v2M413 502h.1M413 506v1M413 505v1zM413 501v1v-1M413 502v3M413 502v4zM413 501h1M413 501h.1"/>
<path d="M414 501v5M414 506l-1 1M414 501h2v5h-2h2v-5zM467 628h1v2h-1z"/>
<circle cx="64" cy="196" r=".4"/>
<circle cx="935" cy="196" r=".4"/>
<circle cx="935" cy="196" r=".6"/>
<circle cx="935" cy="210" r=".4"/>
<circle cx="935" cy="210" r=".6"/>
<circle cx="59" cy="234" r=".4"/>
<circle cx="62" cy="236" r=".4"/>
<circle cx="62" cy="233" r=".4"/>
<circle cx="935" cy="222" r=".4"/>
<circle cx="935" cy="222" r=".6"/>
<circle cx="936" cy="235" r=".3"/>
<circle cx="936" cy="236" r=".3"/>
<circle cx="939" cy="236" r=".4"/>
<circle cx="59" cy="247" r=".4"/>
<circle cx="59" cy="259" r=".4"/>
<circle cx="62" cy="248" r=".4"/>
<circle cx="62" cy="258" r=".4"/>
<circle cx="62" cy="245" r=".4"/>
<circle cx="936" cy="246" r=".3"/>
<circle cx="936" cy="248" r=".3"/>
<circle cx="936" cy="258" r=".3"/>
<circle cx="939" cy="247" r=".4"/>
<circle cx="939" cy="259" r=".4"/>
<circle cx="62" cy="261" r=".4"/>
<circle cx="936" cy="260" r=".3"/>
<circle cx="1006" cy="304" r=".8"/>
<circle cx="639" cy="425" r="2.8"/>
<circle cx="639" cy="425" r=".3"/>
<circle cx="647" cy="425" r="2.8"/>
<circle cx="647" cy="425" r=".3"/>
</g>
<!-- layer: 1ST-FL -->
<g fill="none" stroke="#0ff" stroke-width=".61">
<path d="M31 161h8M40 161h17M58 161h7M88 161h16M105 161h26M135 161h26M162 161h16M200 161h17M218 161h26M248 161h26M274 161h17M313 161h17"/>
<path d="M331 161h25M361 161h25M387 161h17M426 161h17M443 161h26M473 161h26M500 161h17M539 161h16M556 161h26M586 161h26M613 161h16M651 161h17"/>
<path d="M669 161h26M699 161h26M725 161h17M764 161h17M782 161h25M812 161h25M838 161h17M877 161h17M894 161h26M924 161h26M951 161h17M95 466h9"/>
<path d="M105 466h9M152 466h9M162 466h9M828 466h9zM838 466h9zM885 466h9zM894 466h10zM645 486l1 15zM645 518l1 14zM645 502l1 15zM645 533l1 15zM645 549l1 15z"/>
<path d="M645 565l1 14zM645 580l1 12zM501 616h12zM529 616h11zM571 616h6zM577 616h5zM586 616h11zM598 616h13zM659 600h9M659 601h9M669 600h9M669 601h9"/>
<path d="M716 600l9 1zM725 600l10 1zM772 600l9 1zM782 600l9 1zM208 626h9zM218 626h9zM264 626h10zM274 626h9zM321 626h9zM331 626h9zM377 626h9zM387 626h9z"/>
<path d="M487 648l9 6-9-5zM512 659l10 4zM601 659l13-5zM615 653l10-5v1l-10 5zM533 665l7 1zM571 666l7-1zM589 662l11-2z"/>
</g>
<path d="M951 364h2v2h-2zM951 364v-3h3v58h-8v-57h8v1h-8v56h7v-58h-1v3M955 366h1M976 361h-1v61l1 1h-1v-28v-1M976 361h-1v26M951 389v1M952 389h1v1h-1M954 405l-1 1M955 405v18v1M956 404v20" fill="none" stroke="#767676" stroke-width=".61"/>
<g fill="#fff" stroke="#fff" stroke-width=".61">
<path d="M31 359v7l10-7zM31 366l10-7v7z"/>
<path d="M961 360v6l10-6zM961 366l10-6v6z"/>
<path d="M541 453v6l10-6zM541 459l10-6v6z"/>
<path d="M499 488v8l21-8zM499 496l21-8v8z"/>
<path d="M31 359v7l10-7zM31 366l10-7v7z"/>
<path d="M961 360v6l10-6zM961 366l10-6v6z"/>
<path d="M541 453v6l10-6zM541 459l10-6v6z"/>
<path d="M499 488v8l21-8zM499 496l21-8v8z"/>
</g>
<!-- layer: T-BLOCK 2 -->
<path d="M753 621h52" fill="none" stroke="#f00" stroke-width=".61"/>
<!-- layer: VIEWPORT -->
<path d="M9 59h1053v638h-1053z" fill="none" stroke="#f00" stroke-width=".61"/>
<text font-size="7.4" fill="#f00" x="753" y="619">SUTLIFF HALL</text>
<text font-size="7.4" x="745" y="630">FIRST FLOOR PLAN</text>
<g font-size="6.7" fill="#f0f">
<text x="34" y="217">MENS</text>
<text x="25" y="224">RESTROOM</text>
<text x="589" y="315">CIRCULATION</text>
<text x="872" y="375">ELECTRICAL</text>
</g>
<g font-size="6.6" fill="#f0f">
<text x="292" y="227">CLASSROOM 1D</text>
<text x="432" y="228">CLASSROOM 1C</text>
<text x="553" y="228">COMPUTER LAB 1B</text>
<text x="812" y="227">CLASSROOM 1B</text>
<text x="665" y="228">COMPUTER LAB 1A</text>
<text x="941" y="241">WOMENS</text>
<text x="134" y="251">CLASSROOM 1E</text>
<text x="937" y="248">RESTROOM</text>
<text x="928" y="358">STAIR 'A'</text>
<text x="45" y="360">STAIR 'B'</text>
<text x="136" y="381">CLASSROOM 1F</text>
<text x="650" y="383">VENDING</text>
<text x="752" y="393">CLASSROOM 1A</text>
<text x="283" y="407">COMPUTER LAB 1C</text>
<text x="425" y="406">COMPUTER LAB 1D</text>
<text x="872" y="435">EMERGENCY</text>
<text x="873" y="443">ELECTRICAL</text>
<text x="422" y="489">MDF ROOM</text>
<text x="281" y="519">CLASSROOM 1G</text>
<text x="700" y="533">TRADING ROOM</text>
<text x="516" y="556">CIRCULATION</text>
<text x="537" y="641">VESTIBULE</text>
</g>
<text font-size="6.5" x="500" y="494">ELEV.</text>
<g font-size="6.1">
<text x="38" y="210">109</text>
<text x="312" y="220">111</text>
<text x="453" y="221">112</text>
<text x="580" y="221">113</text>
<text x="690" y="221">114</text>
<text x="831" y="220">115</text>
<text x="38" y="231">213</text>
<text x="832" y="233">887</text>
<text x="950" y="234">117</text>
<text x="33" y="238">SQ. FT.</text>
<text x="312" y="234">730</text>
<text x="454" y="235">733</text>
<text x="580" y="234">582</text>
<text x="691" y="235">585</text>
<text x="828" y="239">SQ. FT.</text>
<text x="154" y="245">110</text>
<text x="308" y="240">SQ. FT.</text>
<text x="450" y="241">SQ. FT.</text>
<text x="575" y="240">SQ. FT.</text>
<text x="687" y="241">SQ. FT.</text>
<text x="155" y="258">884</text>
<text x="950" y="253">214</text>
<text x="946" y="260">SQ. FT.</text>
<text x="150" y="264">SQ. FT.</text>
<text x="52" y="275">108</text>
<text x="931" y="277">116</text>
<text x="606" y="309">104</text>
<text x="986" y="313">118</text>
<text x="605" y="322">1,737</text>
<text x="602" y="328">SQ. FT.</text>
<text x="50" y="354">104B</text>
<text x="933" y="351">104A</text>
<text x="935" y="364">246</text>
<text x="53" y="366">239</text>
<text x="883" y="369">119A</text>
<text x="931" y="371">SQ. FT.</text>
<text x="48" y="373">SQ. FT.</text>
<text x="157" y="375">107</text>
<text x="659" y="376">121</text>
<text x="886" y="383">185</text>
<text x="158" y="389">868</text>
<text x="659" y="389">255</text>
<text x="772" y="386">120</text>
<text x="882" y="389">SQ. FT.</text>
<text x="153" y="395">SQ. FT.</text>
<text x="534" y="392">104C</text>
<text x="655" y="395">SQ. FT.</text>
<text x="312" y="398">106</text>
<text x="447" y="398">105</text>
<text x="772" y="400">896</text>
<text x="537" y="404">114</text>
<text x="768" y="406">SQ. FT.</text>
<text x="313" y="413">743</text>
<text x="446" y="413">745</text>
<text x="532" y="410">SQ. FT.</text>
<text x="308" y="420">SQ. FT.</text>
<text x="442" y="420">SQ. FT.</text>
<text x="884" y="429">119B</text>
<text x="887" y="449">111</text>
<text x="882" y="456">SQ. FT.</text>
<text x="251" y="476">102A STORAGE</text>
<text x="308" y="474">126</text>
<text x="305" y="480">SQ. FT.</text>
<text x="435" y="482">103</text>
<text x="435" y="497">150</text>
<text x="431" y="503">SQ. FT.</text>
<text x="303" y="511">102</text>
<text x="301" y="527">1321</text>
<text x="720" y="525">123</text>
<text x="298" y="534">SQ. FT.</text>
<text x="721" y="540">819</text>
<text x="533" y="549">101</text>
<text x="716" y="547">SQ. FT.</text>
<text x="530" y="564">1,801</text>
<text x="528" y="570">SQ. FT.</text>
<text x="550" y="635">100</text>
<text x="549" y="647">239</text>
<text x="545" y="653">SQ. FT.</text>
</g>
<g font-size="5" fill="#f0f">
<text x="53" y="279">TRASH</text>
<text x="930" y="281">CUST.</text>
<text x="985" y="318">CUST.</text>
<text x="532" y="398">STAIR 'A'</text>
</g>
<g font-size="4.9">
<text x="32" y="363">UP</text>
<text x="961" y="364">UP</text>
<text x="541" y="457">UP</text>
</g>
<g font-size="4.5">
<text x="54" y="287">SQ. FT.</text>
<text x="59" y="283">23</text>
<text x="933" y="285">24</text>
<text x="928" y="288">SQ. FT.</text>
<text x="990" y="322">39</text>
<text x="985" y="327">SQ. FT.</text>
</g>
</svg>
